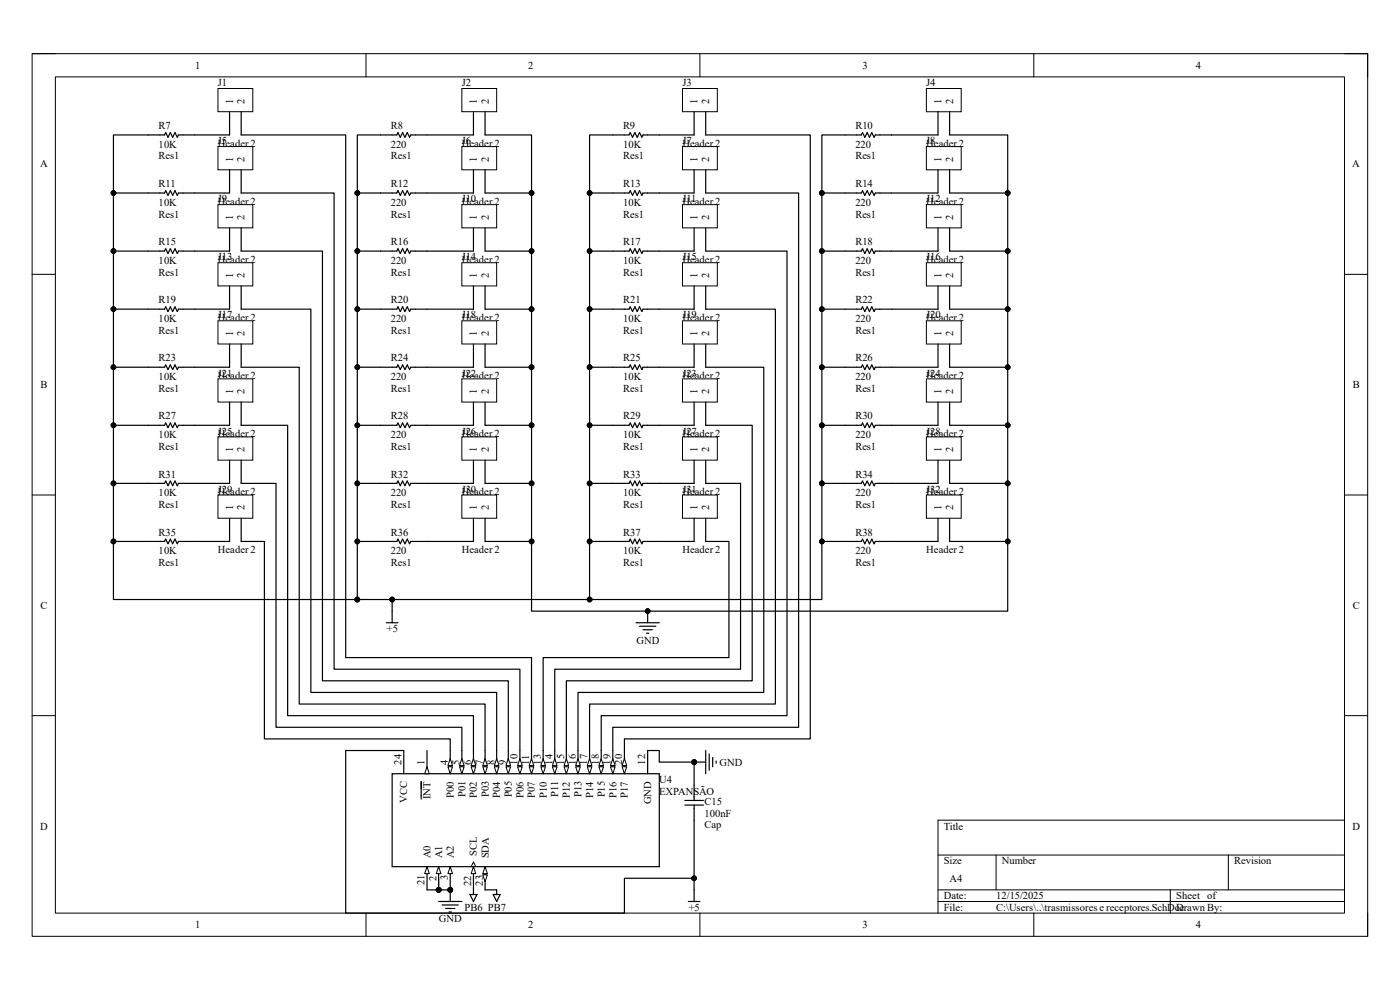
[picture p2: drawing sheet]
<svg xmlns="http://www.w3.org/2000/svg" width="297mm" height="210mm" viewBox="0 0 297 210" stroke-linecap="round" stroke-linejoin="round" font-family="sans-serif">
<path d="M6.8 11.4h283.4v187.2h-283.4z" fill="none" stroke="#000" stroke-width=".21"/>
<path d="M11.7 16.3h273.5v177.4h-273.5z" fill-rule="evenodd" fill="#fff"/>
<g fill="none" stroke="#000" stroke-width=".21">
<path d="M6.8 11.4h4.9M11.7 16.3h273.5v177.4h-273.5zM77.6 11.4v4.9M148.5 11.4v4.9M219.3 11.4v4.9M285.2 11.4h5v4.9M6.8 58.2h4.9M285.2 58.2h5M6.8 105h4.9M285.2 105h5M6.8 151.8h4.9M285.2 151.8h5"/>
<path d="M285.2 174h-86.2v19.7M77.6 193.7v4.9M148.5 193.7v4.9M199 181.4h86.2M199 188.8h86.2M199 191.2h86.2M211.3 181.4v7.4M219.3 193.7v4.9M248.3 188.8v4.9M260.6 181.4v7.4M290.2 193.7v4.9"/>
<circle cx="137.4" cy="129.6" r=".5"/>
<circle cx="147.3" cy="161.7" r=".5"/>
</g>
<g fill="none" stroke="#000" stroke-width=".25">
<path d="M31.5 28.6h3.4l.2-.5 .5 1 .5-1 .5 1 .5-1 .5 1 .3-.5h3.4M80.7 28.6h3.5l.2-.5 .5 1 .5-1 .5 1 .5-1 .5 1 .2-.5h3.5M130 28.6h3.5l.2-.5 .5 1 .5-1 .5 1 .5-1 .5 1 .2-.5h3.5M179.3 28.6h3.4l.3-.5 .5 1 .5-1 .5 1 .5-1 .4 1 .3-.5h3.4M31.5 40.9h3.4l.2-.4 .5 .9 .5-.9 .5 .9 .5-.9 .5 .9 .3-.5h3.4M31.5 53.3h3.4l.2-.5 .5 1 .5-1 .5 1 .5-1 .5 1 .3-.5h3.4M80.7 40.9h3.5l.2-.4 .5 .9 .5-.9 .5 .9 .5-.9 .5 .9 .2-.5h3.5M80.7 53.3h3.5l.2-.5 .5 1 .5-1 .5 1 .5-1 .5 1 .2-.5h3.5M130 40.9h3.5l.2-.4 .5 .9 .5-.9 .5 .9 .5-.9 .5 .9 .2-.5h3.5M130 53.3h3.5l.2-.5 .5 1 .5-1 .5 1 .5-1 .5 1 .2-.5h3.5M179.3 40.9h3.4l.3-.4 .5 .9 .5-.9 .5 .9 .5-.9 .4 .9 .3-.5h3.4M179.3 53.3h3.4l.3-.5 .5 1 .5-1 .5 1 .5-1 .4 1 .3-.5h3.4"/>
<path d="M31.5 65.6h3.4l.2-.5 .5 1 .5-1 .5 1 .5-1 .5 1 .3-.5h3.4M31.5 77.9h3.4l.2-.5 .5 1 .5-1 .5 1 .5-1 .5 1 .3-.5h3.4M80.7 65.6h3.5l.2-.5 .5 1 .5-1 .5 1 .5-1 .5 1 .2-.5h3.5M80.7 77.9h3.5l.2-.5 .5 1 .5-1 .5 1 .5-1 .5 1 .2-.5h3.5M130 65.6h3.5l.2-.5 .5 1 .5-1 .5 1 .5-1 .5 1 .2-.5h3.5M130 77.9h3.5l.2-.5 .5 1 .5-1 .5 1 .5-1 .5 1 .2-.5h3.5M179.3 65.6h3.4l.3-.5 .5 1 .5-1 .5 1 .5-1 .4 1 .3-.5h3.4M179.3 77.9h3.4l.3-.5 .5 1 .5-1 .5 1 .5-1 .4 1 .3-.5h3.4M31.5 90.2h3.4l.3-.5 .4 1 .5-1 .5 1 .5-1 .5 1 .3-.5h3.4M80.7 90.2h3.5l.2-.5 .5 1 .5-1 .5 1 .5-1 .5 1 .2-.5h3.5M130 90.2h3.5l.2-.5 .5 1 .5-1 .5 1 .5-1 .5 1 .2-.5h3.5M179.3 90.2h3.4l.3-.5 .5 1 .5-1 .5 1 .5-1 .4 1 .3-.5h3.4"/>
<path d="M31.5 102.5h3.4l.3-.5 .4 1 .5-1 .5 1 .5-1 .5 1 .3-.5h3.4M31.5 114.9h3.4l.3-.5 .4 1 .5-1 .5 1 .5-1 .5 1 .3-.5h3.4M80.7 102.5h3.5l.2-.5 .5 1 .5-1 .5 1 .5-1 .5 1 .2-.5h3.5M80.7 114.9h3.5l.2-.5 .5 1 .5-1 .5 1 .5-1 .5 1 .2-.5h3.5M130 102.5h3.5l.2-.5 .5 1 .5-1 .5 1 .5-1 .5 1 .2-.5h3.5M130 114.9h3.5l.2-.5 .5 1 .5-1 .5 1 .5-1 .5 1 .2-.5h3.5M179.3 102.5h3.4l.3-.4 .5 .9 .5-.9 .5 .9 .5-.9 .4 .9 .3-.5h3.4M179.3 114.9h3.4l.3-.5 .5 1 .5-1 .5 1 .5-1 .4 1 .3-.5h3.4M82 132.1h2.4M83.2 129.6v2.5M134.9 132.1h5M135.7 132.8h3.4"/>
<path d="M136.4 133.6h2M137.2 134.3h.4M137.4 129.6v2.5M149.7 159.2v4.9M150.5 159.9v3.5M145.3 169.8h3.9M145.3 170.8h3.9M147.3 166.6v3.2M147.3 170.8v3.2M147.3 161.7h2.4M151.2 160.7v2M151.9 161.4v.5"/>
<path d="M99.7 189.8h1.5l-.8 1.4zM100.4 188.8v1M104.6 189.8h1.5l-.7 1.4zM105.4 188.8v1M146 191.2h2.5M147.3 188.8v2.4"/>
</g>
<g fill="#000">
<circle cx="137.4" cy="129.6" r=".5"/>
<circle cx="147.3" cy="161.7" r=".5"/>
</g>
<path d="M46.2 18.8h7.4v4.9h-7.4z" fill-rule="evenodd" fill="#fff"/>
<path d="M46.2 18.8h7.4v4.9h-7.4z" fill="none" stroke="#000" stroke-width=".21"/>
<path d="M48.7 23.7v4.9M51.2 23.7v4.9" fill="none" stroke="#000" stroke-width=".25"/>
<path d="M46.2 31.1h7.4v4.9h-7.4z" fill-rule="evenodd" fill="#fff"/>
<path d="M46.2 31.1h7.4v4.9h-7.4z" fill="none" stroke="#000" stroke-width=".21"/>
<path d="M48.7 36v4.9M51.2 36v4.9" fill="none" stroke="#000" stroke-width=".25"/>
<path d="M46.2 43.4h7.4v4.9h-7.4z" fill-rule="evenodd" fill="#fff"/>
<path d="M46.2 43.4h7.4v4.9h-7.4z" fill="none" stroke="#000" stroke-width=".21"/>
<path d="M48.7 48.3v5M51.2 48.3v5" fill="none" stroke="#000" stroke-width=".25"/>
<path d="M46.2 55.7h7.4v5h-7.4z" fill-rule="evenodd" fill="#fff"/>
<path d="M46.2 55.7h7.4v5h-7.4z" fill="none" stroke="#000" stroke-width=".21"/>
<path d="M48.7 60.7v4.9M51.2 60.7v4.9" fill="none" stroke="#000" stroke-width=".25"/>
<path d="M46.2 68h7.4v5h-7.4z" fill-rule="evenodd" fill="#fff"/>
<path d="M46.2 68h7.4v5h-7.4z" fill="none" stroke="#000" stroke-width=".21"/>
<path d="M48.7 73v4.9M51.2 73v4.9" fill="none" stroke="#000" stroke-width=".25"/>
<path d="M46.2 80.4h7.4v4.9h-7.4z" fill-rule="evenodd" fill="#fff"/>
<path d="M46.2 80.4h7.4v4.9h-7.4z" fill="none" stroke="#000" stroke-width=".21"/>
<path d="M48.7 85.3v4.9M51.2 85.3v4.9" fill="none" stroke="#000" stroke-width=".25"/>
<path d="M46.2 92.7h7.4v4.9h-7.4z" fill-rule="evenodd" fill="#fff"/>
<path d="M46.2 92.7h7.4v4.9h-7.4z" fill="none" stroke="#000" stroke-width=".21"/>
<path d="M48.7 97.6v4.9M51.2 97.6v4.9" fill="none" stroke="#000" stroke-width=".25"/>
<path d="M46.2 105h7.4v4.9h-7.4z" fill-rule="evenodd" fill="#fff"/>
<path d="M46.2 105h7.4v4.9h-7.4z" fill="none" stroke="#000" stroke-width=".21"/>
<path d="M48.7 109.9v5M51.2 109.9v5" fill="none" stroke="#000" stroke-width=".25"/>
<path d="M98 18.8h7.4v4.9h-7.4z" fill-rule="evenodd" fill="#fff"/>
<path d="M98 18.8h7.4v4.9h-7.4z" fill="none" stroke="#000" stroke-width=".21"/>
<path d="M100.4 23.7v4.9M102.9 23.7v4.9" fill="none" stroke="#000" stroke-width=".25"/>
<path d="M98 31.1h7.4v4.9h-7.4z" fill-rule="evenodd" fill="#fff"/>
<path d="M98 31.1h7.4v4.9h-7.4z" fill="none" stroke="#000" stroke-width=".21"/>
<path d="M100.4 36v4.9M102.9 36v4.9" fill="none" stroke="#000" stroke-width=".25"/>
<path d="M98 43.4h7.4v4.9h-7.4z" fill-rule="evenodd" fill="#fff"/>
<path d="M98 43.4h7.4v4.9h-7.4z" fill="none" stroke="#000" stroke-width=".21"/>
<path d="M100.4 48.3v5M102.9 48.3v5" fill="none" stroke="#000" stroke-width=".25"/>
<path d="M98 55.7h7.4v5h-7.4z" fill-rule="evenodd" fill="#fff"/>
<path d="M98 55.7h7.4v5h-7.4z" fill="none" stroke="#000" stroke-width=".21"/>
<path d="M100.4 60.7v4.9M102.9 60.7v4.9" fill="none" stroke="#000" stroke-width=".25"/>
<path d="M98 68.1h7.4v4.9h-7.4z" fill-rule="evenodd" fill="#fff"/>
<path d="M98 68.1h7.4v4.9h-7.4z" fill="none" stroke="#000" stroke-width=".21"/>
<path d="M100.4 73v4.9M102.9 73v4.9" fill="none" stroke="#000" stroke-width=".25"/>
<path d="M98 80.4h7.4v4.9h-7.4z" fill-rule="evenodd" fill="#fff"/>
<path d="M98 80.4h7.4v4.9h-7.4z" fill="none" stroke="#000" stroke-width=".21"/>
<path d="M100.4 85.3v4.9M102.9 85.3v4.9" fill="none" stroke="#000" stroke-width=".25"/>
<path d="M98 92.7h7.4v4.9h-7.4z" fill-rule="evenodd" fill="#fff"/>
<path d="M98 92.7h7.4v4.9h-7.4z" fill="none" stroke="#000" stroke-width=".21"/>
<path d="M100.4 97.6v4.9M102.9 97.6v4.9" fill="none" stroke="#000" stroke-width=".25"/>
<path d="M98 105h7.4v4.9h-7.4z" fill-rule="evenodd" fill="#fff"/>
<path d="M98 105h7.4v4.9h-7.4z" fill="none" stroke="#000" stroke-width=".21"/>
<path d="M100.4 109.9v5M102.9 109.9v5" fill="none" stroke="#000" stroke-width=".25"/>
<path d="M144.8 18.8h7.4v4.9h-7.4z" fill-rule="evenodd" fill="#fff"/>
<path d="M144.8 18.8h7.4v4.9h-7.4z" fill="none" stroke="#000" stroke-width=".21"/>
<path d="M147.3 23.7v4.9M149.7 23.7v4.9" fill="none" stroke="#000" stroke-width=".25"/>
<path d="M144.8 31.1h7.4v4.9h-7.4z" fill-rule="evenodd" fill="#fff"/>
<path d="M144.8 31.1h7.4v4.9h-7.4z" fill="none" stroke="#000" stroke-width=".21"/>
<path d="M147.3 36v4.9M149.7 36v4.9" fill="none" stroke="#000" stroke-width=".25"/>
<path d="M144.8 43.4h7.4v4.9h-7.4z" fill-rule="evenodd" fill="#fff"/>
<path d="M144.8 43.4h7.4v4.9h-7.4z" fill="none" stroke="#000" stroke-width=".21"/>
<path d="M147.3 48.3v5M149.7 48.3v5" fill="none" stroke="#000" stroke-width=".25"/>
<path d="M144.8 55.7h7.4v5h-7.4z" fill-rule="evenodd" fill="#fff"/>
<path d="M144.8 55.7h7.4v5h-7.4z" fill="none" stroke="#000" stroke-width=".21"/>
<path d="M147.3 60.7v4.9M149.7 60.7v4.9" fill="none" stroke="#000" stroke-width=".25"/>
<path d="M144.8 68.1h7.4v4.9h-7.4z" fill-rule="evenodd" fill="#fff"/>
<path d="M144.8 68.1h7.4v4.9h-7.4z" fill="none" stroke="#000" stroke-width=".21"/>
<path d="M147.3 73v4.9M149.7 73v4.9" fill="none" stroke="#000" stroke-width=".25"/>
<path d="M144.8 80.4h7.4v4.9h-7.4z" fill-rule="evenodd" fill="#fff"/>
<path d="M144.8 80.4h7.4v4.9h-7.4z" fill="none" stroke="#000" stroke-width=".21"/>
<path d="M147.3 85.3v4.9M149.7 85.3v4.9" fill="none" stroke="#000" stroke-width=".25"/>
<path d="M144.8 92.7h7.4v4.9h-7.4z" fill-rule="evenodd" fill="#fff"/>
<path d="M144.8 92.7h7.4v4.9h-7.4z" fill="none" stroke="#000" stroke-width=".21"/>
<path d="M147.3 97.6v4.9M149.7 97.6v4.9" fill="none" stroke="#000" stroke-width=".25"/>
<path d="M144.8 105h7.4v4.9h-7.4z" fill-rule="evenodd" fill="#fff"/>
<path d="M144.8 105h7.4v4.9h-7.4z" fill="none" stroke="#000" stroke-width=".21"/>
<path d="M147.3 109.9v5M149.7 109.9v5" fill="none" stroke="#000" stroke-width=".25"/>
<path d="M196.5 18.8h7.4v4.9h-7.4z" fill-rule="evenodd" fill="#fff"/>
<path d="M196.5 18.8h7.4v4.9h-7.4z" fill="none" stroke="#000" stroke-width=".21"/>
<path d="M199 23.7v4.9M201.5 23.7v4.9" fill="none" stroke="#000" stroke-width=".25"/>
<path d="M196.5 31.1h7.4v4.9h-7.4z" fill-rule="evenodd" fill="#fff"/>
<path d="M196.5 31.1h7.4v4.9h-7.4z" fill="none" stroke="#000" stroke-width=".21"/>
<path d="M199 36v4.9M201.5 36v4.9" fill="none" stroke="#000" stroke-width=".25"/>
<path d="M196.5 43.4h7.4v4.9h-7.4z" fill-rule="evenodd" fill="#fff"/>
<path d="M196.5 43.4h7.4v4.9h-7.4z" fill="none" stroke="#000" stroke-width=".21"/>
<path d="M199 48.3v5M201.5 48.3v5" fill="none" stroke="#000" stroke-width=".25"/>
<path d="M196.5 55.7h7.4v5h-7.4z" fill-rule="evenodd" fill="#fff"/>
<path d="M196.5 55.7h7.4v5h-7.4z" fill="none" stroke="#000" stroke-width=".21"/>
<path d="M199 60.7v4.9M201.5 60.7v4.9" fill="none" stroke="#000" stroke-width=".25"/>
<path d="M196.5 68.1h7.4v4.9h-7.4z" fill-rule="evenodd" fill="#fff"/>
<path d="M196.5 68.1h7.4v4.9h-7.4z" fill="none" stroke="#000" stroke-width=".21"/>
<path d="M199 73v4.9M201.5 73v4.9" fill="none" stroke="#000" stroke-width=".25"/>
<path d="M196.5 80.4h7.4v4.9h-7.4z" fill-rule="evenodd" fill="#fff"/>
<path d="M196.5 80.4h7.4v4.9h-7.4z" fill="none" stroke="#000" stroke-width=".21"/>
<path d="M199 85.3v4.9M201.5 85.3v4.9" fill="none" stroke="#000" stroke-width=".25"/>
<path d="M196.5 92.7h7.4v4.9h-7.4z" fill-rule="evenodd" fill="#fff"/>
<path d="M196.5 92.7h7.4v4.9h-7.4z" fill="none" stroke="#000" stroke-width=".21"/>
<path d="M199 97.6v4.9M201.5 97.6v4.9" fill="none" stroke="#000" stroke-width=".25"/>
<path d="M196.5 105h7.4v4.9h-7.4z" fill-rule="evenodd" fill="#fff"/>
<g fill="none" stroke="#000" stroke-width=".21">
<path d="M196.5 105h7.4v4.9h-7.4z"/>
<circle cx="93.1" cy="188.8" r=".5"/>
<circle cx="95.5" cy="188.8" r=".5"/>
</g>
<path d="M199 109.9v5M201.5 109.9v5" fill="none" stroke="#000" stroke-width=".25"/>
<g fill="#000">
<circle cx="93.1" cy="188.8" r=".5"/>
<circle cx="95.5" cy="188.8" r=".5"/>
</g>
<path d="M83.2 164.1h56.7v19.8h-56.7z" fill-rule="evenodd" fill="#fff"/>
<path d="M83.2 164.1h56.7v19.8h-56.7zM90.6 183.9v4.9" fill="none" stroke="#000" stroke-width=".25"/>
<path d="M90.6 183.9l.5 1.4h-1z" fill="#fff"/>
<path d="M90.6 183.9l.5 1.4h-1z" fill="none" stroke="#000" stroke-width=".21"/>
<path d="M93 183.9v4.9" fill="none" stroke="#000" stroke-width=".25"/>
<path d="M93 183.9l.5 1.4h-.9z" fill="#fff"/>
<g fill="none" stroke="#000" stroke-width=".21">
<path d="M93 183.9l.5 1.4h-.9z"/>
<circle cx="93.1" cy="188.8" r=".5"/>
</g>
<circle cx="93.1" cy="188.8" r=".5" fill="#000"/>
<path d="M95.5 183.9v4.9" fill="none" stroke="#000" stroke-width=".25"/>
<path d="M95.5 183.9l.5 1.4h-1z" fill="#fff"/>
<g fill="none" stroke="#000" stroke-width=".21">
<path d="M95.5 183.9l.5 1.4h-1z"/>
<circle cx="95.5" cy="188.8" r=".5"/>
</g>
<circle cx="95.5" cy="188.8" r=".5" fill="#000"/>
<path d="M100.4 183.9v4.9" fill="none" stroke="#000" stroke-width=".25"/>
<path d="M100.4 183.9l.5 1.4h-1z" fill="#fff"/>
<path d="M99.9 183.9l.5-1 .5 1M100.4 183.9l.5 1.4h-1z" fill="none" stroke="#000" stroke-width=".21"/>
<path d="M102.9 183.9v4.9" fill="none" stroke="#000" stroke-width=".25"/>
<path d="M102.9 183.9l.5 1.4h-1z" fill="#fff"/>
<path d="M102.9 183.9l.5 1.4h-1z" fill="none" stroke="#000" stroke-width=".21"/>
<path d="M102.4 185.6h1l-.5 1.4z" fill="#fff"/>
<path d="M102.4 185.6h1l-.5 1.4z" fill="none" stroke="#000" stroke-width=".21"/>
<path d="M85.7 159.2v4.9M90.6 159.2v4.9" fill="none" stroke="#000" stroke-width=".25"/>
<path d="M90.6 162.7l.5 1.4h-1z" fill="#fff"/>
<path d="M90.6 162.7l.5 1.4h-1z" fill="none" stroke="#000" stroke-width=".21"/>
<path d="M95.5 159.2v4.9M89.4 165.8v3.7" fill="none" stroke="#000" stroke-width=".25"/>
<path d="M95 162.7h1l-.5 1.4z" fill="#fff"/>
<path d="M95 162.7h1l-.5 1.4z" fill="none" stroke="#000" stroke-width=".21"/>
<path d="M95.5 160.9l.5 1.5h-1z" fill="#fff"/>
<path d="M95.5 160.9l.5 1.5h-1z" fill="none" stroke="#000" stroke-width=".21"/>
<path d="M98 159.2v4.9" fill="none" stroke="#000" stroke-width=".25"/>
<path d="M97.5 162.7h1l-.5 1.4z" fill="#fff"/>
<path d="M97.5 162.7h1l-.5 1.4z" fill="none" stroke="#000" stroke-width=".21"/>
<path d="M98 160.9l.5 1.5h-1z" fill="#fff"/>
<path d="M98 160.9l.5 1.5h-1z" fill="none" stroke="#000" stroke-width=".21"/>
<path d="M100.4 159.2v4.9" fill="none" stroke="#000" stroke-width=".25"/>
<path d="M99.9 162.7h1l-.5 1.4z" fill="#fff"/>
<path d="M99.9 162.7h1l-.5 1.4z" fill="none" stroke="#000" stroke-width=".21"/>
<path d="M100.4 160.9l.5 1.5h-1z" fill="#fff"/>
<path d="M100.4 160.9l.5 1.5h-1z" fill="none" stroke="#000" stroke-width=".21"/>
<path d="M102.9 159.2v4.9" fill="none" stroke="#000" stroke-width=".25"/>
<path d="M102.4 162.7h1l-.5 1.4z" fill="#fff"/>
<path d="M102.4 162.7h1l-.5 1.4z" fill="none" stroke="#000" stroke-width=".21"/>
<path d="M102.9 160.9l.5 1.5h-1z" fill="#fff"/>
<path d="M102.9 160.9l.5 1.5h-1z" fill="none" stroke="#000" stroke-width=".21"/>
<path d="M105.4 159.2v4.9" fill="none" stroke="#000" stroke-width=".25"/>
<path d="M104.9 162.7h1l-.5 1.4z" fill="#fff"/>
<path d="M104.9 162.7h1l-.5 1.4z" fill="none" stroke="#000" stroke-width=".21"/>
<path d="M105.4 160.9l.5 1.5h-1z" fill="#fff"/>
<path d="M105.4 160.9l.5 1.5h-1z" fill="none" stroke="#000" stroke-width=".21"/>
<path d="M107.8 159.2v4.9" fill="none" stroke="#000" stroke-width=".25"/>
<path d="M107.3 162.7h1l-.5 1.4z" fill="#fff"/>
<path d="M107.3 162.7h1l-.5 1.4z" fill="none" stroke="#000" stroke-width=".21"/>
<path d="M107.8 160.9l.5 1.5h-1z" fill="#fff"/>
<path d="M107.8 160.9l.5 1.5h-1z" fill="none" stroke="#000" stroke-width=".21"/>
<path d="M110.3 159.2v4.9" fill="none" stroke="#000" stroke-width=".25"/>
<path d="M109.8 162.7h1l-.5 1.4z" fill="#fff"/>
<path d="M109.8 162.7h1l-.5 1.4z" fill="none" stroke="#000" stroke-width=".21"/>
<path d="M110.3 160.9l.5 1.5h-1z" fill="#fff"/>
<path d="M110.3 160.9l.5 1.5h-1z" fill="none" stroke="#000" stroke-width=".21"/>
<path d="M112.8 159.2v4.9" fill="none" stroke="#000" stroke-width=".25"/>
<path d="M112.3 162.7h1l-.5 1.4z" fill="#fff"/>
<path d="M112.3 162.7h1l-.5 1.4z" fill="none" stroke="#000" stroke-width=".21"/>
<path d="M112.8 160.9l.5 1.5h-1z" fill="#fff"/>
<path d="M112.8 160.9l.5 1.5h-1z" fill="none" stroke="#000" stroke-width=".21"/>
<path d="M115.2 159.2v4.9" fill="none" stroke="#000" stroke-width=".25"/>
<path d="M114.7 162.7h1l-.5 1.4z" fill="#fff"/>
<path d="M114.7 162.7h1l-.5 1.4z" fill="none" stroke="#000" stroke-width=".21"/>
<path d="M115.2 160.9l.5 1.5h-1z" fill="#fff"/>
<path d="M115.2 160.9l.5 1.5h-1z" fill="none" stroke="#000" stroke-width=".21"/>
<path d="M117.7 159.2v4.9" fill="none" stroke="#000" stroke-width=".25"/>
<path d="M117.2 162.7h1l-.5 1.4z" fill="#fff"/>
<path d="M117.2 162.7h1l-.5 1.4z" fill="none" stroke="#000" stroke-width=".21"/>
<path d="M117.7 160.9l.5 1.5h-1z" fill="#fff"/>
<path d="M117.7 160.9l.5 1.5h-1z" fill="none" stroke="#000" stroke-width=".21"/>
<path d="M120.2 159.2v4.9" fill="none" stroke="#000" stroke-width=".25"/>
<path d="M119.7 162.7h.9l-.4 1.4z" fill="#fff"/>
<path d="M119.7 162.7h.9l-.4 1.4z" fill="none" stroke="#000" stroke-width=".21"/>
<path d="M120.2 160.9l.4 1.5h-.9z" fill="#fff"/>
<path d="M120.2 160.9l.4 1.5h-.9z" fill="none" stroke="#000" stroke-width=".21"/>
<path d="M122.6 159.2v4.9" fill="none" stroke="#000" stroke-width=".25"/>
<path d="M122.1 162.7h1l-.5 1.4z" fill="#fff"/>
<path d="M122.1 162.7h1l-.5 1.4z" fill="none" stroke="#000" stroke-width=".21"/>
<path d="M122.6 160.9l.5 1.5h-1z" fill="#fff"/>
<path d="M122.6 160.9l.5 1.5h-1z" fill="none" stroke="#000" stroke-width=".21"/>
<path d="M125.1 159.2v4.9" fill="none" stroke="#000" stroke-width=".25"/>
<path d="M124.6 162.7h1l-.5 1.4z" fill="#fff"/>
<path d="M124.6 162.7h1l-.5 1.4z" fill="none" stroke="#000" stroke-width=".21"/>
<path d="M125.1 160.9l.5 1.5h-1z" fill="#fff"/>
<path d="M125.1 160.9l.5 1.5h-1z" fill="none" stroke="#000" stroke-width=".21"/>
<path d="M127.5 159.2v4.9" fill="none" stroke="#000" stroke-width=".25"/>
<path d="M127.1 162.7h.9l-.5 1.4z" fill="#fff"/>
<path d="M127.1 162.7h.9l-.5 1.4z" fill="none" stroke="#000" stroke-width=".21"/>
<path d="M127.5 160.9l.5 1.5h-.9z" fill="#fff"/>
<path d="M127.5 160.9l.5 1.5h-.9z" fill="none" stroke="#000" stroke-width=".21"/>
<path d="M130 159.2v4.9" fill="none" stroke="#000" stroke-width=".25"/>
<path d="M129.5 162.7h1l-.5 1.4z" fill="#fff"/>
<path d="M129.5 162.7h1l-.5 1.4z" fill="none" stroke="#000" stroke-width=".21"/>
<path d="M130 160.9l.5 1.5h-1z" fill="#fff"/>
<path d="M130 160.9l.5 1.5h-1z" fill="none" stroke="#000" stroke-width=".21"/>
<path d="M132.5 159.2v4.9" fill="none" stroke="#000" stroke-width=".25"/>
<path d="M132 162.7h1l-.5 1.4z" fill="#fff"/>
<path d="M132 162.7h1l-.5 1.4z" fill="none" stroke="#000" stroke-width=".21"/>
<path d="M132.5 160.9l.5 1.5h-1z" fill="#fff"/>
<g fill="none" stroke="#000" stroke-width=".21">
<path d="M132.5 160.9l.5 1.5h-1z"/>
<circle cx="24.1" cy="53.3" r=".5"/>
<circle cx="24.1" cy="40.9" r=".5"/>
<circle cx="75.8" cy="40.9" r=".5"/>
<circle cx="75.8" cy="53.3" r=".5"/>
<circle cx="112.8" cy="40.9" r=".5"/>
<circle cx="112.8" cy="53.3" r=".5"/>
<circle cx="125.1" cy="40.9" r=".5"/>
<circle cx="125.1" cy="53.3" r=".5"/>
<circle cx="174.4" cy="53.3" r=".5"/>
<circle cx="174.4" cy="40.9" r=".5"/>
<circle cx="213.8" cy="40.9" r=".5"/>
<circle cx="213.8" cy="53.3" r=".5"/>
<circle cx="24.1" cy="77.9" r=".5"/>
<circle cx="24.1" cy="65.6" r=".5"/>
<circle cx="75.8" cy="77.9" r=".5"/>
<circle cx="75.8" cy="65.6" r=".5"/>
<circle cx="112.8" cy="65.6" r=".5"/>
<circle cx="112.8" cy="77.9" r=".5"/>
<circle cx="125.1" cy="77.9" r=".5"/>
<circle cx="125.1" cy="65.6" r=".5"/>
<circle cx="174.4" cy="77.9" r=".5"/>
<circle cx="174.4" cy="65.6" r=".5"/>
<circle cx="213.8" cy="77.9" r=".5"/>
<circle cx="213.8" cy="65.6" r=".5"/>
<circle cx="24.1" cy="90.2" r=".5"/>
<circle cx="75.8" cy="90.2" r=".5"/>
<circle cx="112.8" cy="90.2" r=".5"/>
<circle cx="125.1" cy="90.2" r=".5"/>
<circle cx="174.4" cy="90.2" r=".5"/>
<circle cx="213.8" cy="90.2" r=".5"/>
<circle cx="24.1" cy="102.5" r=".5"/>
<circle cx="24.1" cy="114.9" r=".5"/>
<circle cx="75.8" cy="102.5" r=".5"/>
<circle cx="75.8" cy="114.9" r=".5"/>
<circle cx="112.8" cy="102.5" r=".5"/>
<circle cx="112.8" cy="114.9" r=".5"/>
<circle cx="125.1" cy="102.5" r=".5"/>
<circle cx="125.1" cy="114.9" r=".5"/>
<circle cx="174.4" cy="102.5" r=".5"/>
<circle cx="174.4" cy="114.9" r=".5"/>
<circle cx="213.8" cy="114.9" r=".5"/>
<circle cx="213.8" cy="102.5" r=".5"/>
<circle cx="75.8" cy="127.2" r=".5"/>
<circle cx="83.2" cy="127.2" r=".5"/>
<circle cx="125.1" cy="127.2" r=".5"/>
<circle cx="137.4" cy="129.6" r=".5"/>
<circle cx="147.3" cy="161.7" r=".5"/>
<circle cx="93.1" cy="188.8" r=".5"/>
<circle cx="95.5" cy="188.8" r=".5"/>
<circle cx="147.3" cy="186.3" r=".5"/>
</g>
<g fill="none" stroke="#000" stroke-width=".25">
<path d="M31.5 28.6h-7.4v98.6h51.7M41.3 28.6h7.4M51.2 28.6h22.1v110.9h39.5v19.7M80.7 28.6h-4.9v98.6M90.6 28.6h9.8M102.9 28.6h9.9v101h101v-101h-12.3M130 28.6h-4.9v98.6M139.9 28.6h7.4M149.7 28.6h22.2v128.1h-39.4v2.5M179.3 28.6h-4.9v98.6h-91.2M189.1 28.6h9.9M24.1 40.9h7.4"/>
<path d="M24.1 53.3h7.4M41.3 40.9h7.4M41.3 53.3h7.4M51.2 53.3h17.2v91.1h39.4v14.8M51.2 40.9h19.7v101.1h39.4v17.2M75.8 40.9h4.9M75.8 53.3h4.9M90.6 40.9h9.8M90.6 53.3h9.8M102.9 40.9h9.9M102.9 53.3h9.9M125.1 40.9h4.9"/>
<path d="M125.1 53.3h4.9M139.9 40.9h7.4M139.9 53.3h7.4M149.7 40.9h19.7v113.4h-39.4v4.9M149.7 53.3h17.3v98.5h-39.5v7.4M174.4 40.9h4.9M174.4 53.3h4.9M189.1 40.9h9.9M189.1 53.3h9.9M201.5 40.9h12.3M201.5 53.3h12.3M24.1 65.6h7.4"/>
<path d="M24.1 77.9h7.4M41.3 65.6h7.4M41.3 77.9h7.4M51.2 77.9h12.3v71.5h39.4v9.8M51.2 65.6h14.8v81.3h39.4v12.3M75.8 65.6h4.9M75.8 77.9h4.9M90.6 65.6h9.8M90.6 77.9h9.8M102.9 65.6h9.9M102.9 77.9h9.9M125.1 65.6h4.9"/>
<path d="M125.1 77.9h4.9M139.9 65.6h7.4M139.9 77.9h7.4M149.7 65.6h14.8v83.8h-39.4v9.8M149.7 77.9h12.3v69h-39.4v12.3M174.4 65.6h4.9M174.4 77.9h4.9M189.1 65.6h9.9M189.1 77.9h9.9M201.5 65.6h12.3M201.5 77.9h12.3M24.1 90.2h7.4"/>
<path d="M41.3 90.2h7.4M51.2 90.2h9.8v61.6h39.4v7.4M75.8 90.2h4.9M90.6 90.2h9.8M102.9 90.2h9.9M125.1 90.2h4.9M139.9 90.2h7.4M149.7 90.2h9.9v54.2h-39.4v14.8M174.4 90.2h4.9M189.1 90.2h9.9M201.5 90.2h12.3M24.1 102.5h7.4"/>
<path d="M24.1 114.9h7.4M41.3 102.5h7.4M41.3 114.9h7.4M51.2 102.5h7.4v51.8h39.4v4.9M51.2 114.9h4.9v41.8h39.4v2.5M75.8 102.5h4.9M75.8 114.9h4.9M90.6 102.5h9.8M90.6 114.9h9.8M102.9 102.5h9.9M102.9 114.9h9.9M125.1 102.5h4.9"/>
<path d="M125.1 114.9h4.9M139.9 102.5h7.4M139.9 114.9h7.4M149.7 102.5h7.4v39.5h-39.4v17.2M149.7 114.9h4.9v24.6h-39.4v19.7M174.4 102.5h4.9M174.4 114.9h4.9M189.1 102.5h9.9M189.1 114.9h9.9M201.5 102.5h12.3M201.5 114.9h12.3M75.8 127.2h7.4v2.4"/>
<path d="M85.7 159.2h-12.4v34.5h59.2v-7.4h14.8M137.4 164.1v-4.9h2.5v2.5h7.4v4.9M147.3 174v14.8M90.6 188.8h4.9v2.4M93 191.2h5M93 186.3v2.5M93.8 192h3.4M94.5 192.7h2M95.3 193.5h.5M102.9 188.8h2.5"/>
</g>
<g fill="#000">
<circle cx="24.1" cy="53.3" r=".5"/>
<circle cx="24.1" cy="40.9" r=".5"/>
<circle cx="75.8" cy="40.9" r=".5"/>
<circle cx="75.8" cy="53.3" r=".5"/>
<circle cx="112.8" cy="40.9" r=".5"/>
<circle cx="112.8" cy="53.3" r=".5"/>
<circle cx="125.1" cy="40.9" r=".5"/>
<circle cx="125.1" cy="53.3" r=".5"/>
<circle cx="174.4" cy="53.3" r=".5"/>
<circle cx="174.4" cy="40.9" r=".5"/>
<circle cx="213.8" cy="40.9" r=".5"/>
<circle cx="213.8" cy="53.3" r=".5"/>
<circle cx="24.1" cy="77.9" r=".5"/>
<circle cx="24.1" cy="65.6" r=".5"/>
<circle cx="75.8" cy="77.9" r=".5"/>
<circle cx="75.8" cy="65.6" r=".5"/>
<circle cx="112.8" cy="65.6" r=".5"/>
<circle cx="112.8" cy="77.9" r=".5"/>
<circle cx="125.1" cy="77.9" r=".5"/>
<circle cx="125.1" cy="65.6" r=".5"/>
<circle cx="174.4" cy="77.9" r=".5"/>
<circle cx="174.4" cy="65.6" r=".5"/>
<circle cx="213.8" cy="77.9" r=".5"/>
<circle cx="213.8" cy="65.6" r=".5"/>
<circle cx="24.1" cy="90.2" r=".5"/>
<circle cx="75.8" cy="90.2" r=".5"/>
<circle cx="112.8" cy="90.2" r=".5"/>
<circle cx="125.1" cy="90.2" r=".5"/>
<circle cx="174.4" cy="90.2" r=".5"/>
<circle cx="213.8" cy="90.2" r=".5"/>
<circle cx="24.1" cy="102.5" r=".5"/>
<circle cx="24.1" cy="114.9" r=".5"/>
<circle cx="75.8" cy="102.5" r=".5"/>
<circle cx="75.8" cy="114.9" r=".5"/>
<circle cx="112.8" cy="102.5" r=".5"/>
<circle cx="112.8" cy="114.9" r=".5"/>
<circle cx="125.1" cy="102.5" r=".5"/>
<circle cx="125.1" cy="114.9" r=".5"/>
<circle cx="174.4" cy="102.5" r=".5"/>
<circle cx="174.4" cy="114.9" r=".5"/>
<circle cx="213.8" cy="114.9" r=".5"/>
<circle cx="213.8" cy="102.5" r=".5"/>
<circle cx="75.8" cy="127.2" r=".5"/>
<circle cx="83.2" cy="127.2" r=".5"/>
<circle cx="125.1" cy="127.2" r=".5"/>
<circle cx="137.4" cy="129.6" r=".5"/>
<circle cx="147.3" cy="161.7" r=".5"/>
<circle cx="93.1" cy="188.8" r=".5"/>
<circle cx="95.5" cy="188.8" r=".5"/>
<circle cx="147.3" cy="186.3" r=".5"/>
</g>
<g font-size="2.2">
<text x="41.4" y="14.6">1</text>
<text x="112.1" y="14.6">2</text>
<text x="183" y="14.6">3</text>
<text x="253.7" y="14.6">4</text>
<text x="46.2" y="18.3">J1</text>
<text x="49.4" y="22" transform="rotate(-90 49.4 22)">1</text>
<text x="51.9" y="22" transform="rotate(-90 51.9 22)">2</text>
<text x="98" y="18.3">J2</text>
<text x="101.2" y="22" transform="rotate(-90 101.2 22)">1</text>
<text x="103.7" y="22" transform="rotate(-90 103.7 22)">2</text>
<text x="144.8" y="18.3">J3</text>
<text x="148" y="22" transform="rotate(-90 148 22)">1</text>
<text x="150.5" y="22" transform="rotate(-90 150.5 22)">2</text>
<text x="196.5" y="18.3">J4</text>
<text x="199.7" y="22" transform="rotate(-90 199.7 22)">1</text>
<text x="202.2" y="22" transform="rotate(-90 202.2 22)">2</text>
<text x="33.7" y="27.4">R7</text>
<text x="82.9" y="27.4">R8</text>
<text x="132.2" y="27.4">R9</text>
<text x="181.5" y="27.4">R10</text>
<text x="8.5" y="35.5">A</text>
<text x="33.7" y="31.3">10K</text>
<text x="33.7" y="33.8">Res1</text>
<text x="46.2" y="31.1">Header 2</text>
<text x="46.2" y="30.6">J5</text>
<text x="49.4" y="34.3" transform="rotate(-90 49.4 34.3)">1</text>
<text x="51.9" y="34.3" transform="rotate(-90 51.9 34.3)">2</text>
<text x="82.9" y="31.3">220</text>
<text x="82.9" y="33.8">Res1</text>
<text x="98" y="31.1">Header 2</text>
<text x="98" y="30.6">J6</text>
<text x="101.2" y="34.3" transform="rotate(-90 101.2 34.3)">1</text>
<text x="103.7" y="34.3" transform="rotate(-90 103.7 34.3)">2</text>
<text x="132.2" y="31.3">10K</text>
<text x="132.2" y="33.8">Res1</text>
<text x="144.8" y="31.1">Header 2</text>
<text x="144.8" y="30.6">J7</text>
<text x="148" y="34.3" transform="rotate(-90 148 34.3)">1</text>
<text x="150.5" y="34.3" transform="rotate(-90 150.5 34.3)">2</text>
<text x="181.5" y="31.3">220</text>
<text x="181.5" y="33.8">Res1</text>
<text x="196.5" y="31.1">Header 2</text>
<text x="196.5" y="30.6">J8</text>
<text x="199.7" y="34.3" transform="rotate(-90 199.7 34.3)">1</text>
<text x="202.2" y="34.3" transform="rotate(-90 202.2 34.3)">2</text>
<text x="286.9" y="35.5">A</text>
<text x="33.7" y="39.7">R11</text>
<text x="82.9" y="39.7">R12</text>
<text x="132.2" y="39.7">R13</text>
<text x="181.5" y="39.7">R14</text>
<text x="33.7" y="43.6">10K</text>
<text x="33.7" y="46.1">Res1</text>
<text x="46.2" y="43.4">Header 2</text>
<text x="46.2" y="42.9">J9</text>
<text x="49.4" y="46.6" transform="rotate(-90 49.4 46.6)">1</text>
<text x="51.9" y="46.6" transform="rotate(-90 51.9 46.6)">2</text>
<text x="82.9" y="43.6">220</text>
<text x="82.9" y="46.1">Res1</text>
<text x="98" y="43.4">Header 2</text>
<text x="98" y="42.9">J10</text>
<text x="101.2" y="46.6" transform="rotate(-90 101.2 46.6)">1</text>
<text x="103.7" y="46.6" transform="rotate(-90 103.7 46.6)">2</text>
<text x="132.2" y="43.6">10K</text>
<text x="132.2" y="46.1">Res1</text>
<text x="144.8" y="43.4">Header 2</text>
<text x="144.8" y="42.9">J11</text>
<text x="148" y="46.6" transform="rotate(-90 148 46.6)">1</text>
<text x="150.5" y="46.6" transform="rotate(-90 150.5 46.6)">2</text>
<text x="181.5" y="43.6">220</text>
<text x="181.5" y="46.1">Res1</text>
<text x="196.5" y="43.4">Header 2</text>
<text x="196.5" y="42.9">J12</text>
<text x="199.7" y="46.6" transform="rotate(-90 199.7 46.6)">1</text>
<text x="202.2" y="46.6" transform="rotate(-90 202.2 46.6)">2</text>
<text x="33.7" y="52">R15</text>
<text x="82.9" y="52">R16</text>
<text x="132.2" y="52">R17</text>
<text x="181.5" y="52">R18</text>
<text x="33.7" y="56">10K</text>
<text x="33.7" y="58.5">Res1</text>
<text x="46.2" y="55.8">Header 2</text>
<text x="46.2" y="55.2">J13</text>
<text x="49.4" y="58.9" transform="rotate(-90 49.4 58.9)">1</text>
<text x="51.9" y="58.9" transform="rotate(-90 51.9 58.9)">2</text>
<text x="82.9" y="56">220</text>
<text x="82.9" y="58.5">Res1</text>
<text x="98" y="55.8">Header 2</text>
<text x="98" y="55.2">J14</text>
<text x="101.2" y="58.9" transform="rotate(-90 101.2 58.9)">1</text>
<text x="103.7" y="58.9" transform="rotate(-90 103.7 58.9)">2</text>
<text x="132.2" y="56">10K</text>
<text x="132.2" y="58.5">Res1</text>
<text x="144.8" y="55.8">Header 2</text>
<text x="144.8" y="55.2">J15</text>
<text x="148" y="58.9" transform="rotate(-90 148 58.9)">1</text>
<text x="150.5" y="58.9" transform="rotate(-90 150.5 58.9)">2</text>
<text x="181.5" y="56">220</text>
<text x="181.5" y="58.5">Res1</text>
<text x="196.5" y="55.8">Header 2</text>
<text x="196.5" y="55.2">J16</text>
<text x="199.7" y="58.9" transform="rotate(-90 199.7 58.9)">1</text>
<text x="202.2" y="58.9" transform="rotate(-90 202.2 58.9)">2</text>
<text x="33.7" y="64.3">R19</text>
<text x="82.9" y="64.3">R20</text>
<text x="132.2" y="64.3">R21</text>
<text x="181.5" y="64.3">R22</text>
<text x="33.7" y="68.3">10K</text>
<text x="33.7" y="70.8">Res1</text>
<text x="46.2" y="68.1">Header 2</text>
<text x="46.2" y="67.6">J17</text>
<text x="49.4" y="71.2" transform="rotate(-90 49.4 71.2)">1</text>
<text x="51.9" y="71.2" transform="rotate(-90 51.9 71.2)">2</text>
<text x="82.9" y="68.3">220</text>
<text x="82.9" y="70.8">Res1</text>
<text x="98" y="68.1">Header 2</text>
<text x="98" y="67.6">J18</text>
<text x="101.2" y="71.2" transform="rotate(-90 101.2 71.2)">1</text>
<text x="103.7" y="71.2" transform="rotate(-90 103.7 71.2)">2</text>
<text x="132.2" y="68.3">10K</text>
<text x="132.2" y="70.8">Res1</text>
<text x="144.8" y="68.1">Header 2</text>
<text x="144.8" y="67.6">J19</text>
<text x="148" y="71.2" transform="rotate(-90 148 71.2)">1</text>
<text x="150.5" y="71.2" transform="rotate(-90 150.5 71.2)">2</text>
<text x="181.5" y="68.3">220</text>
<text x="181.5" y="70.8">Res1</text>
<text x="196.5" y="68.1">Header 2</text>
<text x="196.5" y="67.6">J20</text>
<text x="199.7" y="71.2" transform="rotate(-90 199.7 71.2)">1</text>
<text x="202.2" y="71.2" transform="rotate(-90 202.2 71.2)">2</text>
<text x="33.7" y="76.7">R23</text>
<text x="82.9" y="76.7">R24</text>
<text x="132.2" y="76.7">R25</text>
<text x="181.5" y="76.7">R26</text>
<text x="8.6" y="82.3">B</text>
<text x="33.7" y="80.6">10K</text>
<text x="33.7" y="83.1">Res1</text>
<text x="46.2" y="80.4">Header 2</text>
<text x="46.2" y="79.9">J21</text>
<text x="49.4" y="83.6" transform="rotate(-90 49.4 83.6)">1</text>
<text x="51.9" y="83.6" transform="rotate(-90 51.9 83.6)">2</text>
<text x="82.9" y="80.6">220</text>
<text x="82.9" y="83.1">Res1</text>
<text x="98" y="80.4">Header 2</text>
<text x="98" y="79.9">J22</text>
<text x="101.2" y="83.6" transform="rotate(-90 101.2 83.6)">1</text>
<text x="103.7" y="83.6" transform="rotate(-90 103.7 83.6)">2</text>
<text x="132.2" y="80.6">10K</text>
<text x="132.2" y="83.1">Res1</text>
<text x="144.8" y="80.4">Header 2</text>
<text x="144.8" y="79.9">J23</text>
<text x="148" y="83.6" transform="rotate(-90 148 83.6)">1</text>
<text x="150.5" y="83.6" transform="rotate(-90 150.5 83.6)">2</text>
<text x="181.5" y="80.6">220</text>
<text x="181.5" y="83.1">Res1</text>
<text x="196.5" y="80.4">Header 2</text>
<text x="196.5" y="79.9">J24</text>
<text x="199.7" y="83.6" transform="rotate(-90 199.7 83.6)">1</text>
<text x="202.2" y="83.6" transform="rotate(-90 202.2 83.6)">2</text>
<text x="287" y="82.3">B</text>
<text x="33.7" y="89">R27</text>
<text x="82.9" y="89">R28</text>
<text x="132.2" y="89">R29</text>
<text x="181.5" y="89">R30</text>
<text x="33.7" y="92.9">10K</text>
<text x="33.7" y="95.4">Res1</text>
<text x="46.2" y="92.7">Header 2</text>
<text x="46.2" y="92.2">J25</text>
<text x="49.4" y="95.9" transform="rotate(-90 49.4 95.9)">1</text>
<text x="51.9" y="95.9" transform="rotate(-90 51.9 95.9)">2</text>
<text x="82.9" y="92.9">220</text>
<text x="82.9" y="95.4">Res1</text>
<text x="98" y="92.7">Header 2</text>
<text x="98" y="92.2">J26</text>
<text x="101.2" y="95.9" transform="rotate(-90 101.2 95.9)">1</text>
<text x="103.7" y="95.9" transform="rotate(-90 103.7 95.9)">2</text>
<text x="132.2" y="92.9">10K</text>
<text x="132.2" y="95.4">Res1</text>
<text x="144.8" y="92.7">Header 2</text>
<text x="144.8" y="92.2">J27</text>
<text x="148" y="95.9" transform="rotate(-90 148 95.9)">1</text>
<text x="150.5" y="95.9" transform="rotate(-90 150.5 95.9)">2</text>
<text x="181.5" y="92.9">220</text>
<text x="181.5" y="95.4">Res1</text>
<text x="196.5" y="92.7">Header 2</text>
<text x="196.5" y="92.2">J28</text>
<text x="199.7" y="95.9" transform="rotate(-90 199.7 95.9)">1</text>
<text x="202.2" y="95.9" transform="rotate(-90 202.2 95.9)">2</text>
<text x="33.7" y="101.3">R31</text>
<text x="82.9" y="101.3">R32</text>
<text x="132.2" y="101.3">R33</text>
<text x="181.5" y="101.3">R34</text>
<text x="33.7" y="105.2">10K</text>
<text x="33.7" y="107.7">Res1</text>
<text x="46.2" y="105">Header 2</text>
<text x="46.2" y="104.5">J29</text>
<text x="82.9" y="105.2">220</text>
<text x="82.9" y="107.7">Res1</text>
<text x="98" y="105">Header 2</text>
<text x="98" y="104.5">J30</text>
<text x="132.2" y="105.2">10K</text>
<text x="132.2" y="107.7">Res1</text>
<text x="144.8" y="105">Header 2</text>
<text x="144.8" y="104.5">J31</text>
<text x="181.5" y="105.2">220</text>
<text x="181.5" y="107.7">Res1</text>
<text x="196.5" y="105">Header 2</text>
<text x="196.5" y="104.5">J32</text>
<text x="33.7" y="113.6">R35</text>
<text x="49.4" y="108.2" transform="rotate(-90 49.4 108.2)">1</text>
<text x="51.9" y="108.2" transform="rotate(-90 51.9 108.2)">2</text>
<text x="82.9" y="113.6">R36</text>
<text x="101.2" y="108.2" transform="rotate(-90 101.2 108.2)">1</text>
<text x="103.7" y="108.2" transform="rotate(-90 103.7 108.2)">2</text>
<text x="132.2" y="113.6">R37</text>
<text x="148" y="108.2" transform="rotate(-90 148 108.2)">1</text>
<text x="150.5" y="108.2" transform="rotate(-90 150.5 108.2)">2</text>
<text x="181.5" y="113.6">R38</text>
<text x="199.7" y="108.2" transform="rotate(-90 199.7 108.2)">1</text>
<text x="202.2" y="108.2" transform="rotate(-90 202.2 108.2)">2</text>
<text x="33.7" y="117.6">10K</text>
<text x="46.2" y="117.3">Header 2</text>
<text x="82.9" y="117.6">220</text>
<text x="98" y="117.3">Header 2</text>
<text x="132.2" y="117.6">10K</text>
<text x="144.8" y="117.3">Header 2</text>
<text x="181.5" y="117.6">220</text>
<text x="196.5" y="117.3">Header 2</text>
<text x="33.7" y="120.1">Res1</text>
<text x="82.9" y="120.1">Res1</text>
<text x="132.2" y="120.1">Res1</text>
<text x="181.5" y="120.1">Res1</text>
<text x="8.6" y="129.2">C</text>
<text x="287" y="129.2">C</text>
<text x="82.1" y="134.1">+5</text>
<text x="135" y="136.6">GND</text>
<text x="85.2" y="162.2" transform="rotate(-90 85.2 162.2)">24</text>
<text x="90.1" y="162.2" transform="rotate(-90 90.1 162.2)">1</text>
<text x="95" y="162.2" transform="rotate(-90 95 162.2)">4</text>
<text x="97.5" y="162.2" transform="rotate(-90 97.5 162.2)">5</text>
<text x="99.9" y="162.2" transform="rotate(-90 99.9 162.2)">6</text>
<text x="102.4" y="162.2" transform="rotate(-90 102.4 162.2)">7</text>
<text x="104.9" y="162.2" transform="rotate(-90 104.9 162.2)">8</text>
<text x="107.4" y="162.2" transform="rotate(-90 107.4 162.2)">9</text>
<text x="109.8" y="162.2" transform="rotate(-90 109.8 162.2)">10</text>
<text x="112.3" y="162.2" transform="rotate(-90 112.3 162.2)">11</text>
<text x="114.7" y="162.2" transform="rotate(-90 114.7 162.2)">13</text>
<text x="117.2" y="162.2" transform="rotate(-90 117.2 162.2)">14</text>
<text x="119.7" y="162.2" transform="rotate(-90 119.7 162.2)">15</text>
<text x="122.1" y="162.2" transform="rotate(-90 122.1 162.2)">16</text>
<text x="124.6" y="162.2" transform="rotate(-90 124.6 162.2)">17</text>
<text x="127" y="162.2" transform="rotate(-90 127 162.2)">18</text>
<text x="129.5" y="162.2" transform="rotate(-90 129.5 162.2)">19</text>
<text x="132" y="162.2" transform="rotate(-90 132 162.2)">20</text>
<text x="136.9" y="162.2" transform="rotate(-90 136.9 162.2)">12</text>
<text x="139.9" y="166.1">U4</text>
<text x="152.7" y="162.4">GND</text>
<text x="86.4" y="170.3" transform="rotate(-90 86.4 170.3)">VCC</text>
<text x="91.4" y="169.5" transform="rotate(-90 91.4 169.5)">INT</text>
<text x="96.3" y="169.2" transform="rotate(-90 96.3 169.2)">P00</text>
<text x="98.7" y="169" transform="rotate(-90 98.7 169)">P01</text>
<text x="101.2" y="169.2" transform="rotate(-90 101.2 169.2)">P02</text>
<text x="103.7" y="169.1" transform="rotate(-90 103.7 169.1)">P03</text>
<text x="106.1" y="169.2" transform="rotate(-90 106.1 169.2)">P04</text>
<text x="108.6" y="169.2" transform="rotate(-90 108.6 169.2)">P05</text>
<text x="111" y="169.2" transform="rotate(-90 111 169.2)">P06</text>
<text x="113.5" y="169.2" transform="rotate(-90 113.5 169.2)">P07</text>
<text x="116" y="169.2" transform="rotate(-90 116 169.2)">P10</text>
<text x="118.4" y="169" transform="rotate(-90 118.4 169)">P11</text>
<text x="120.9" y="169.2" transform="rotate(-90 120.9 169.2)">P12</text>
<text x="123.4" y="169.1" transform="rotate(-90 123.4 169.1)">P13</text>
<text x="125.8" y="169.2" transform="rotate(-90 125.8 169.2)">P14</text>
<text x="128.3" y="169.2" transform="rotate(-90 128.3 169.2)">P15</text>
<text x="130.8" y="169.2" transform="rotate(-90 130.8 169.2)">P16</text>
<text x="133.2" y="169.2" transform="rotate(-90 133.2 169.2)">P17</text>
<text x="138.1" y="170.6" transform="rotate(-90 138.1 170.6)">GND</text>
<text x="139.9" y="168.6">EXPANSÃO</text>
<text x="149.5" y="173.3">100nF</text>
<text x="149.5" y="170.8">C15</text>
<text x="8.5" y="176">D</text>
<text x="149.5" y="175.7">Cap</text>
<text x="200.2" y="176">Title</text>
<text x="286.9" y="176">D</text>
<text x="91.4" y="182.1" transform="rotate(-90 91.4 182.1)">A0</text>
<text x="93.8" y="182.1" transform="rotate(-90 93.8 182.1)">A1</text>
<text x="96.3" y="182.1" transform="rotate(-90 96.3 182.1)">A2</text>
<text x="101.2" y="181.6" transform="rotate(-90 101.2 181.6)">SCL</text>
<text x="103.7" y="182.1" transform="rotate(-90 103.7 182.1)">SDA</text>
<text x="200.2" y="183.3">Size</text>
<text x="212.6" y="183.3">Number</text>
<text x="261.8" y="183.3">Revision</text>
<text x="90.1" y="187.7" transform="rotate(-90 90.1 187.7)">21</text>
<text x="92.6" y="186.8" transform="rotate(-90 92.6 186.8)">2</text>
<text x="95" y="186.7" transform="rotate(-90 95 186.7)">3</text>
<text x="99.9" y="188" transform="rotate(-90 99.9 188)">22</text>
<text x="102.4" y="187.9" transform="rotate(-90 102.4 187.9)">23</text>
<text x="200.2" y="190.8">Date:</text>
<text x="201.5" y="187.1">A4</text>
<text x="211.3" y="190.8">12/15/2025</text>
<text x="249.5" y="190.8">Sheet of</text>
<text x="41.4" y="196.9">1</text>
<text x="93.1" y="195.7">GND</text>
<text x="98.6" y="193.2">PB6 PB7</text>
<text x="112.1" y="196.9">2</text>
<text x="146.1" y="193.2">+5</text>
<text x="183" y="196.9">3</text>
<text x="200.2" y="193.2">File:</text>
<text x="211.3" y="193.2">C:\Users\..\trasmissores e receptores.SchDoc</text>
<text x="249.5" y="193.2">Drawn By:</text>
<text x="253.7" y="196.9">4</text>
</g>
</svg>
